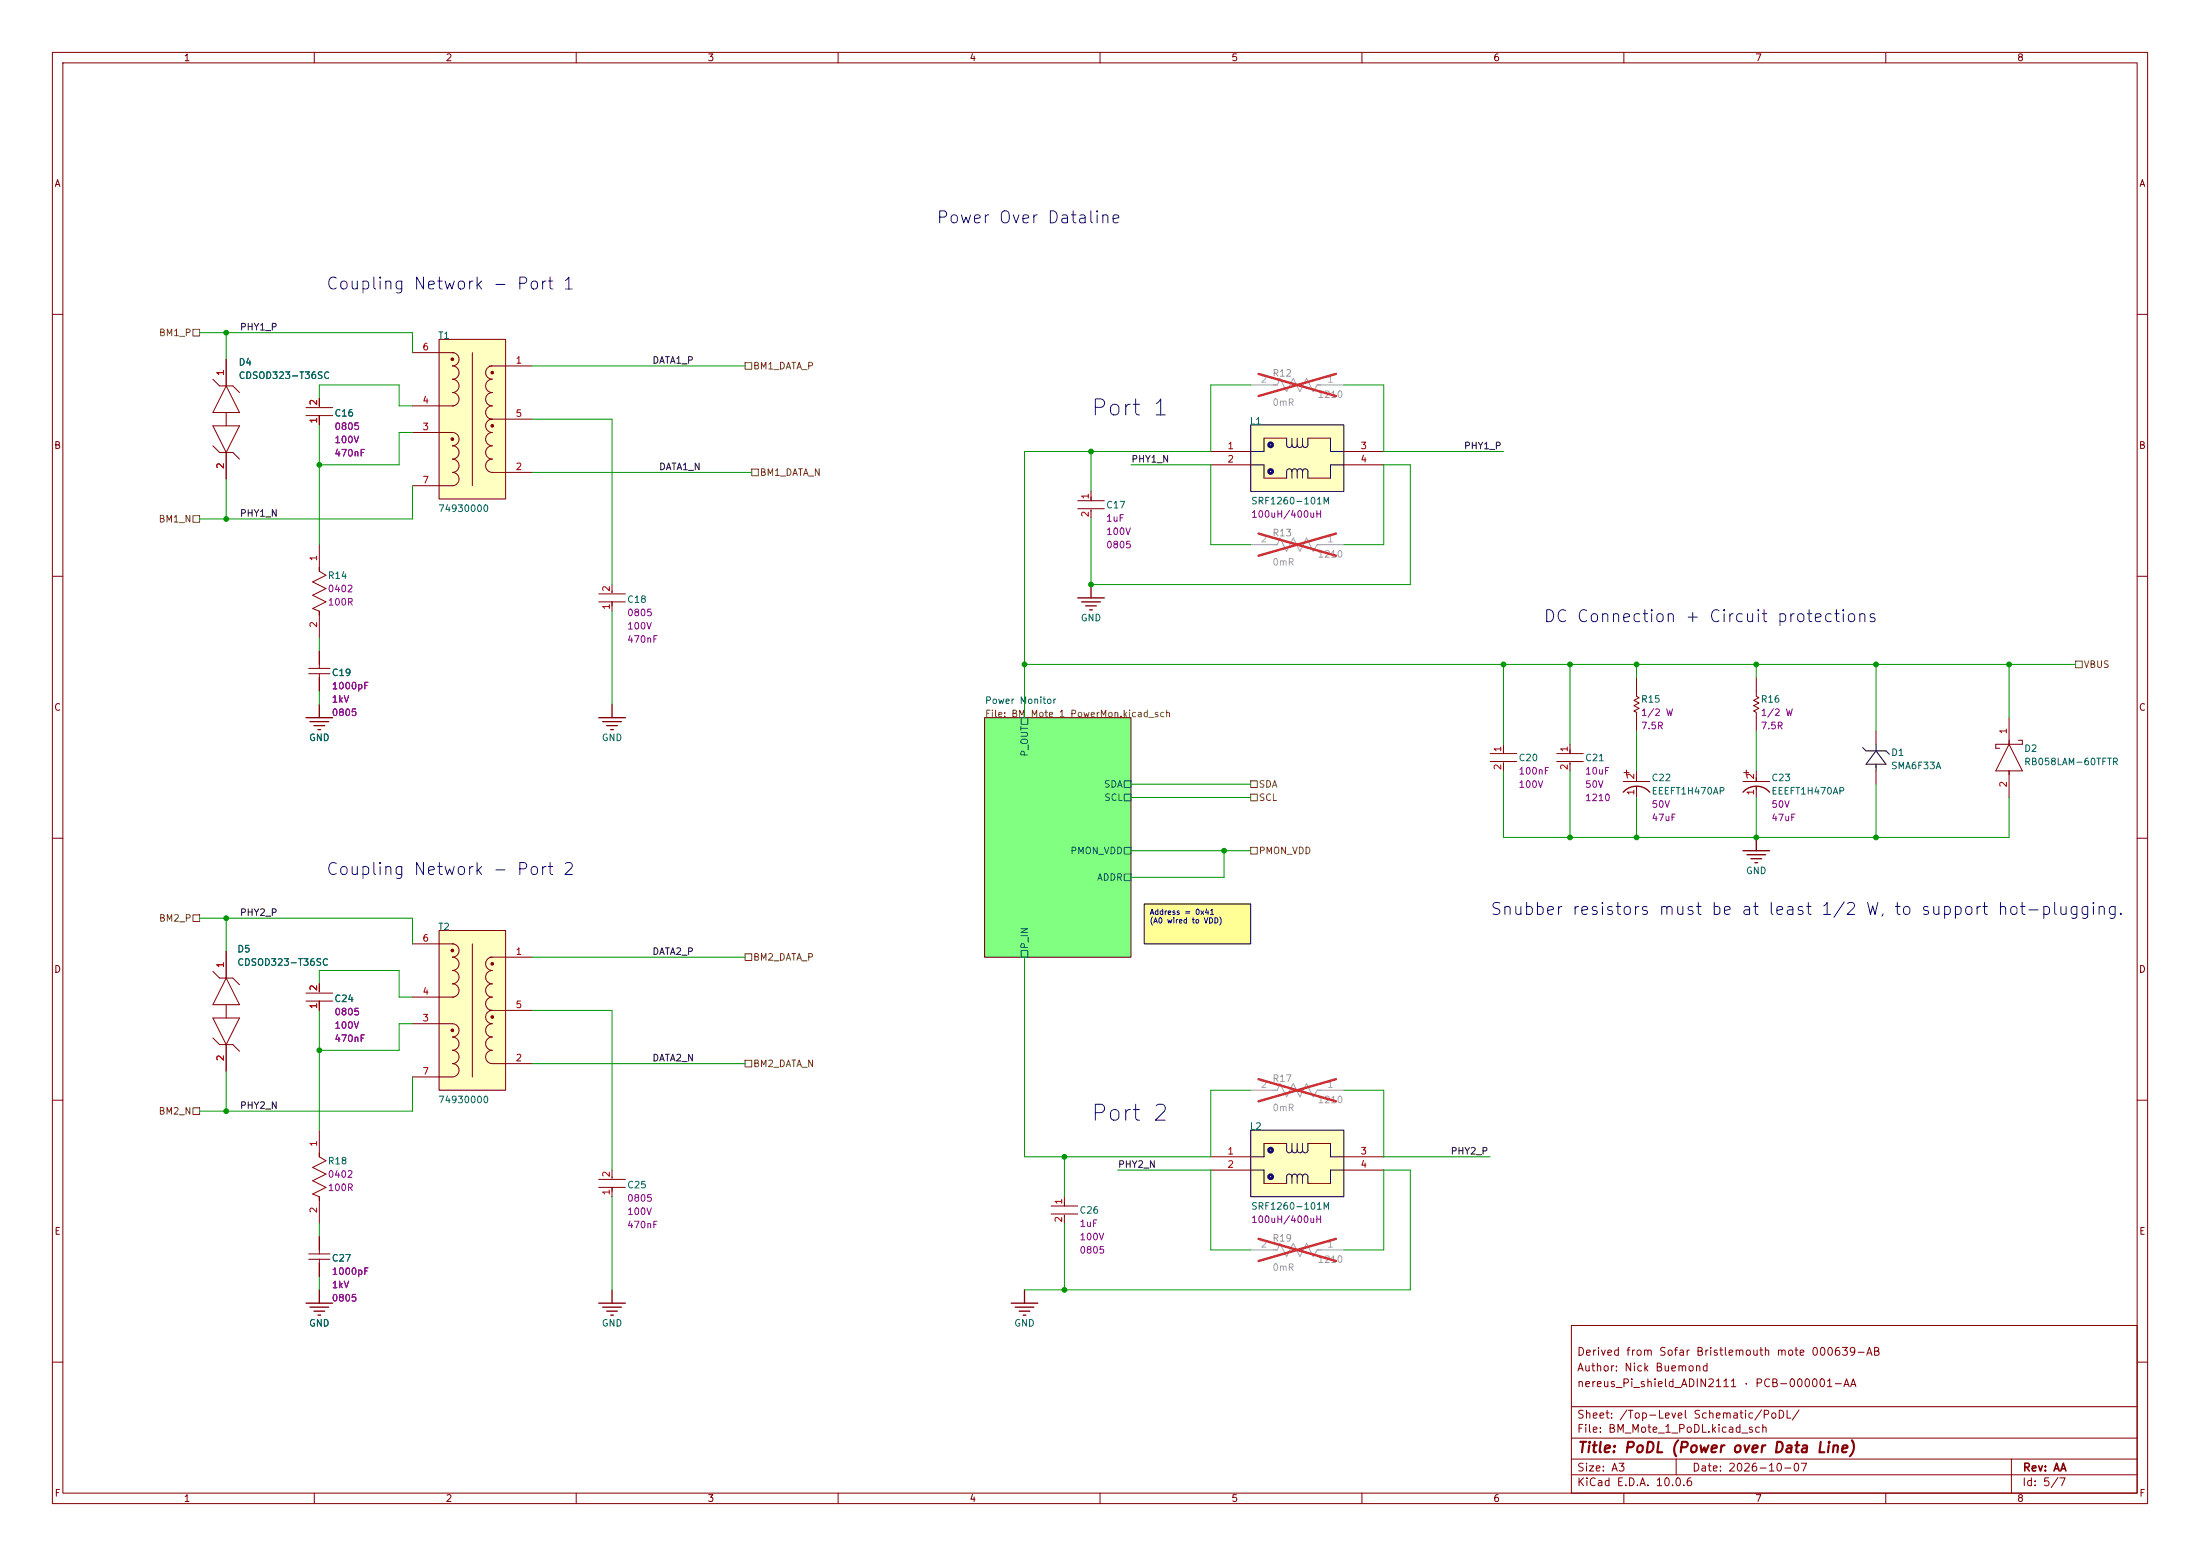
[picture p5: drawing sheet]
<svg xmlns="http://www.w3.org/2000/svg" width="420mm" height="297mm" viewBox="0 0 420 297" stroke-linecap="round" stroke-linejoin="round" font-family="sans-serif">
<g fill="none" stroke="#840000" stroke-width=".19">
<path d="M10 10h400v277h-400zM12 12h396v273h-396zM60 10v2M110 10v2M160 10v2M210 10v2M260 10v2M310 10v2M360 10v2M10 60h2M408 60h2M10 110h2"/>
<path d="M408 110h2M10 160h2M408 160h2M10 210h2M408 210h2M300 253h108v32h-108zM10 260h2M300 278.5h108M300 274.5h108M300 268.5h108M320 278.5v3M384 278.5v6.5"/>
<path d="M408 260h2M60 285v2M110 285v2M160 285v2M210 285v2M260 285v2M300 281.5h108M310 285v2M360 285v2"/>
</g>
<path d="M188 137h27.9v45.7h-27.9z" fill="#80ff80" stroke="#80ff80" stroke-width=".19"/>
<path d="M218.4 172.5h20.4v7.7h-20.4z" fill="#ffff96"/>
<path d="M188 137h27.9v45.7h-27.9z" fill="none" stroke="#800000" stroke-width=".19"/>
<path d="M194.9 137h1.3v1.3h-1.3zM214.6 149h1.3v1.3h-1.3zM214.6 151.6h1.3v1.3h-1.3zM214.6 161.7h1.3v1.3h-1.3zM214.6 166.8h1.3v1.3h-1.3zM194.9 181.4h1.3v1.3h-1.3z" fill="none" stroke="#006464" stroke-width=".19"/>
<g fill="none" stroke="#840000" stroke-width=".19">
<path d="M205.7 95.6h5.1M205.7 97.1h5.1M208.3 93.8v1.8M208.3 97.4v1.5M58.9 127.6h4.1M58.9 128.6h4.1M61 124.3v3.3M61 128.6v3.3M335.3 129.4v3.5l.5 .3-1 .5 1 .5-1 .5 1 .5-1 .5 .5 .3v3.5M383.5 137v5.1M297.2 143.8h5.1M297.2 145.4h5.1"/>
<path d="M299.7 142.1v1.7M299.7 145.6v1.5M309.9 149.2h5.1M312.4 147.1v2.1M312.4 150.2v2M332.7 149.2h5.1M335.3 147.1v2.1M335.3 150.2v2M383.5 142.1l2.6 5h-5.1zM383.5 147.1v5.1M385.3 141.3h.8v.8h-5.1v.7h.8M40.6 194.3h5.1l-2.5 5.1z"/>
<path d="M40.6 198.1l1.3 1.3h2.5l1.3 1.3M40.6 185.4l1.3 1.3h2.5l1.3 1.3M43.2 186.7l2.5 5.1h-5.1zM43.2 181.6v5.1M43.2 191.8v2.5M43.2 199.4v5.1"/>
</g>
<path d="M238.8 104h5l.5-1.3 1.3 2.5 1.3-2.5 1.3 2.5 1.2-2.5 1.3 2.5 .8-1.2h5" fill="none" stroke="#a1a1a1" stroke-width=".19"/>
<path d="M240.3 101.8l14.7 4.3M255 101.8l-14.7 4.3" fill="none" stroke="#e12e31" stroke-width=".46"/>
<path d="M114.3 137h5.1M115.1 137.7h3.5M115.8 138.5h2.1M116.6 139.3h.5M116.8 134.4v2.6M309.9 151.2a3.4 3.4 0 0 1 5.1 0M332.7 151.2a3.4 3.4 0 0 1 5.1 0" fill="none" stroke="#840000" stroke-width=".25"/>
<path d="M83.8 177.6h12.7v30.5h-12.7z" fill="#ffffc2"/>
<g fill="none" stroke="#840000" stroke-width=".19">
<path d="M40.6 72.4l1.3 1.3h2.5l1.3 1.2M43.2 73.7l2.5 5h-5.1zM43.2 68.6v5.1M43.2 78.7v2.6M40.6 81.3h5.1l-2.5 5.1zM40.6 85.1l1.3 1.3h2.5l1.3 1.2M43.2 86.4v5M58.4 189.6h5.1M58.4 191.1h5.1M61 187.8v1.5M61 191.1v1.8M78.7 195.4h7.7a1.27 1.27 0 0 1 1.2 1.3 1.27 1.27 0 0 1-1.2 1.2 1.27 1.27 0 0 1 1.2 1.3 1.27 1.27 0 0 1-1.2 1.3 1.27 1.27 0 0 1 1.2 1.2 1.27 1.27 0 0 1-1.2 1.3 1.27 1.27 0 0 1 1.2 1.3 1.27 1.27 0 0 1-1.2 1.3h-7.7"/>
<path d="M78.7 180.2h7.9M78.7 190.3h7.9M86.4 180.2a1.27 1.27 0 0 1 1.2 1.2 1.27 1.27 0 0 1-1.2 1.3 1.27 1.27 0 0 1 1.2 1.3 1.27 1.27 0 0 1-1.2 1.2 1.27 1.27 0 0 1 1.2 1.3 1.27 1.27 0 0 1-1.2 1.3M86.4 187.8a1.27 1.27 0 0 1 1.2 1.3 1.27 1.27 0 0 1-1.2 1.2M90.2 180.2v25.4M93.5 182.7h8.1M93.5 192.9h8.1M94 182.7a1.27 1.27 0 0 0-1.3 1.3 1.27 1.27 0 0 0 1.3 1.2 1.27 1.27 0 0 0-1.3 1.3 1.27 1.27 0 0 0 1.3 1.3M94 187.8a1.27 1.27 0 0 0-1.3 1.3 1.27 1.27 0 0 0 1.3 1.2 1.27 1.27 0 0 0-1.3 1.3 1.27 1.27 0 0 0 1.3 1.3 1.27 1.27 0 0 0-1.3 1.2 1.27 1.27 0 0 0 1.3 1.3 1.27 1.27 0 0 0-1.3 1.3 1.27 1.27 0 0 0 1.3 1.2 1.27 1.27 0 0 0-1.3 1.3 1.27 1.27 0 0 0 1.3 1.3 1.27 1.27 0 0 0-1.3 1.3 1.27 1.27 0 0 0 1.3 1.2h7.6"/>
</g>
<g fill="#840000" stroke="#840000" stroke-width=".19">
<circle cx="86.4" cy="181.4" r=".25"/>
<circle cx="86.4" cy="196.7" r=".25"/>
<circle cx="94" cy="184" r=".25"/>
<circle cx="94" cy="194.1" r=".25"/>
</g>
<path d="M83.8 177.6h12.7v30.5h-12.7z" fill="none" stroke="#800000" stroke-width=".19"/>
<path d="M205.7 114.1h5.1M206.5 114.9h3.6M207.3 115.6h2M208 116.4h.5M208.3 111.6v2.5M335.3 159.8v2.6M332.7 162.4h5.1M333.5 163.1h3.6M334.3 163.9h2M335 164.7h.5" fill="none" stroke="#840000" stroke-width=".25"/>
<path d="M83.8 64.8h12.7v30.5h-12.7z" fill="#ffffc2"/>
<g fill="none" stroke="#840000" stroke-width=".19">
<path d="M78.7 67.3h7.9M78.7 77.5h7.9M86.4 67.3a1.27 1.27 0 0 1 1.2 1.3 1.27 1.27 0 0 1-1.2 1.3 1.27 1.27 0 0 1 1.2 1.2 1.27 1.27 0 0 1-1.2 1.3 1.27 1.27 0 0 1 1.2 1.3 1.27 1.27 0 0 1-1.2 1.2 1.27 1.27 0 0 1 1.2 1.3 1.27 1.27 0 0 1-1.2 1.3M90.2 67.3v25.4M93.5 69.9h8.1M94 69.9a1.27 1.27 0 0 0-1.3 1.2 1.27 1.27 0 0 0 1.3 1.3 1.27 1.27 0 0 0-1.3 1.3 1.27 1.27 0 0 0 1.3 1.2 1.27 1.27 0 0 0-1.3 1.3 1.27 1.27 0 0 0 1.3 1.3 1.27 1.27 0 0 0-1.3 1.2 1.27 1.27 0 0 0 1.3 1.3 1.27 1.27 0 0 0-1.3 1.3 1.27 1.27 0 0 0 1.3 1.3 1.27 1.27 0 0 0-1.3 1.2 1.27 1.27 0 0 0 1.3 1.3 1.27 1.27 0 0 0-1.3 1.3 1.27 1.27 0 0 0 1.3 1.2 1.27 1.27 0 0 0-1.3 1.3 1.27 1.27 0 0 0 1.3 1.3h7.6M78.7 82.6h7.7a1.27 1.27 0 0 1 1.2 1.2 1.27 1.27 0 0 1-1.2 1.3 1.27 1.27 0 0 1 1.2 1.3 1.27 1.27 0 0 1-1.2 1.2 1.27 1.27 0 0 1 1.2 1.3 1.27 1.27 0 0 1-1.2 1.3 1.27 1.27 0 0 1 1.2 1.2 1.27 1.27 0 0 1-1.2 1.3h-7.7M93.5 80h8.1M114.3 113.4h5.1M114.3 114.9h5.1M116.8 111.6v1.5M116.8 114.9v1.8"/>
<path d="M358.1 139.5v2.6M358.1 147.1v2.6"/>
</g>
<g fill="#840000" stroke="#840000" stroke-width=".19">
<circle cx="86.4" cy="68.6" r=".25"/>
<circle cx="86.4" cy="83.8" r=".25"/>
<circle cx="94" cy="71.1" r=".25"/>
<circle cx="94" cy="81.3" r=".25"/>
</g>
<path d="M83.8 64.8h12.7v30.5h-12.7z" fill="none" stroke="#800000" stroke-width=".19"/>
<path d="M238.8 238.6h5l.5-1.3 1.3 2.6 1.3-2.6 1.3 2.6 1.2-2.6 1.3 2.6 .8-1.3h5" fill="none" stroke="#a1a1a1" stroke-width=".19"/>
<path d="M240.3 236.5l14.7 4.2M255 236.5l-14.7 4.2" fill="none" stroke="#e12e31" stroke-width=".46"/>
<path d="M355.6 142.7l.6 .6h3.8l.7 .7M358.1 143.3l1.9 2.6h-3.8zM358.1 142.1v1.2M358.1 145.9v1.2" fill="none" stroke="#000" stroke-width=".19"/>
<path d="M238.8 215.7h17.7v12.7h-17.7z" fill="#ffffc2"/>
<g fill="none" stroke="#000" stroke-width=".19">
<path d="M238.8 215.7h17.7v12.7h-17.7zM241.3 218.3v2.5h-2.5M245.6 218.3v1.3l.1 .3 .6 .1 .3-.5M246.6 219.5l.2 .4 .3 .1 .4-.1 .1-.4M246.6 218.3v1.2M247.6 219.5l.2 .4 .4 .1 .3-.1 .2-.4M247.6 218.3v1.2M248.7 218.3v1.2M249.7 218.3v1.3l-.1 .3-.6 .1-.3-.5M254 218.3v2.5h2.5M238.8 223.3h2.5v2.6M246.6 224.6l-.3-.5-.6 .2-.1 .3v1.3"/>
<path d="M246.6 224.6l.2-.3 .3-.2 .4 .2 .1 .3M246.6 224.6v1.3M247.6 224.6l.2-.3 .4-.2 .3 .2 .2 .3M247.6 224.6v1.3M248.7 224.6l.3-.5 .6 .2 .1 .3v1.3M248.7 224.6v1.3M256.5 223.3h-2.5v2.6"/>
</g>
<g fill="none" stroke="#840000" stroke-width=".19">
<path d="M58.4 77.8h5.1M58.4 79.3h5.1M61 76v1.5M61 79.3v1.8M61 104v5l1.2 .8-2.5 1.3 2.5 1.2-2.5 1.3 2.5 1.3-2.5 1.3 1.3 .5v5M312.4 129.4v3.5l.5 .3-1 .5 1 .5-1 .5 1 .5-1 .5 .5 .3v3.5M284.5 143.8h5.1M284.5 145.4h5.1M287 142.1v1.7M287 145.6v1.5M61 215.7v5.1l1.2 .8-2.5 1.2 2.5 1.3-2.5 1.3 2.5 1.2-2.5 1.3 1.3 .5v5.1M241.3 218.3h4.3"/>
<path d="M249.7 218.3h4.3M58.9 239.3h4.1M61 236v3.3M114.3 225.1h5.1M114.3 226.6h5.1M116.8 223.3v1.6M116.8 226.6v1.8M200.7 230.2h5M200.7 231.7h5M203.2 228.4v1.8M203.2 232v1.5M231.1 220.8h7.7"/>
<path d="M231.1 223.3h7.7M241.3 225.9h4.3M249.7 225.9h4.3M256.5 220.8h7.7M256.5 223.3h7.7M58.9 240.4h4.1M61 240.4v3.3"/>
</g>
<g fill="none" stroke="#000" stroke-width=".51">
<circle cx="242.6" cy="219.5" r=".39"/>
<circle cx="242.6" cy="224.6" r=".39"/>
</g>
<g fill="none" stroke="#840000" stroke-width=".25">
<path d="M58.4 137h5.1M59.2 137.7h3.5M59.9 138.5h2.1M60.7 139.3h.5M61 134.4v2.6M58.4 248.7h5.1M59.2 249.5h3.5M59.9 250.3h2.1M60.7 251h.5M61 246.2v2.5M114.3 248.7h5.1M115.1 249.5h3.5"/>
<path d="M115.8 250.3h2.1M116.6 251h.5M116.8 246.2v2.5M193 248.7h5.1M193.8 249.5h3.6M194.6 250.3h2M195.3 251h.5M195.6 246.2v2.5"/>
</g>
<path d="M238.8 73.5h5l.5-1.3 1.3 2.6 1.3-2.6 1.3 2.6 1.2-2.6 1.3 2.6 .8-1.3h5M238.8 208.1h5l.5-1.3 1.3 2.6 1.3-2.6 1.3 2.6 1.2-2.6 1.3 2.6 .8-1.3h5" fill="none" stroke="#a1a1a1" stroke-width=".19"/>
<path d="M240.3 71.4l14.7 4.2M255 71.4l-14.7 4.2M240.3 206l14.7 4.2M255 206l-14.7 4.2" fill="none" stroke="#e12e31" stroke-width=".46"/>
<path d="M238.8 81.1h17.7v12.7h-17.7z" fill="#ffffc2"/>
<g fill="none" stroke="#000" stroke-width=".19">
<path d="M238.8 81.1h17.7v12.7h-17.7zM238.8 88.7h2.5v2.6M241.3 83.6v2.6h-2.5M245.6 83.6v1.4l.1 .2 .6 .2 .3-.5M246.6 90l-.3-.5-.6 .2-.1 .2v1.4M246.6 84.9l.2 .4 .3 .1 .4-.1 .1-.4M246.6 90l.2-.4 .3-.1 .4 .1 .1 .4M246.6 83.6v1.3M246.6 90v1.3M247.6 84.9l.2 .4 .4 .1 .3-.1 .2-.4M247.6 90l.2-.4 .4-.1 .3 .1 .2 .4M247.6 83.6v1.3"/>
<path d="M247.6 90v1.3M248.7 90l.3-.5 .6 .2 .1 .2v1.4M248.7 83.6v1.3M248.7 90v1.3M249.7 83.6v1.4l-.1 .2-.6 .2-.3-.5M254 83.6v2.6h2.5M256.5 88.7h-2.5v2.6M218.4 172.5h20.4v7.7h-20.4z"/>
</g>
<g fill="none" stroke="#840000" stroke-width=".19">
<path d="M43.2 68.6v5.1M61 76v1.5M61 79.3v1.8M43.2 86.4v5M231.1 86.2h7.7M231.1 88.7h7.7M241.3 83.6h4.3M241.3 91.3h4.3M249.7 83.6h4.3M249.7 91.3h4.3M256.5 86.2h7.7M256.5 88.7h7.7"/>
<path d="M61 124.3v2.5M61 129.4v2.5M43.2 181.6v5.1M43.2 199.4v5.1M61 187.8v1.5M61 191.1v1.8M61 236v2.6M61 241.1v2.6"/>
</g>
<g fill="none" stroke="#000" stroke-width=".51">
<circle cx="242.6" cy="84.9" r=".39"/>
<circle cx="242.6" cy="90" r=".39"/>
</g>
<path d="M36.8 62.9h1.3v1.2h-1.3zM142.2 69.2h1.3v1.3h-1.3zM36.8 98.4h1.3v1.3h-1.3zM143.5 89.5h1.3v1.3h-1.3zM396.2 126.2h1.3v1.3h-1.3zM238.8 149h1.2v1.3h-1.2zM238.8 151.6h1.2v1.3h-1.2zM36.8 174.6h1.3v1.3h-1.3zM238.8 161.7h1.2v1.3h-1.2zM142.2 182.1h1.3v1.2h-1.3zM36.8 211.5h1.3v1.2h-1.3zM142.2 202.4h1.3v1.3h-1.3z" fill="none" stroke="#725600" stroke-width=".19"/>
<g fill="none" stroke="#009600" stroke-width=".19">
<path d="M38.1 63.5h40.6v3.8M43.2 63.5v5.1M61 76v-2.5h15.2v4h2.5M101.6 69.9h40.6M238.8 73.5h-7.7v12.7h-35.5v50.8M256.5 73.5h7.7v12.7h22.8M43.2 91.4v7.7M61 81.1v22.9M78.7 92.7v6.4h-40.6M78.7 82.6h-2.5v6.1h-15.2M101.6 80h15.2v31.6M101.6 90.2h41.9"/>
<path d="M208.3 98.9v12.7h60.9v-22.9h-5v15.3h-7.7M208.3 86.2v7.6M215.9 88.7h15.2v15.3h7.7M116.8 116.7v17.7M61 121.7v2.6M61 131.9v2.5M195.6 126.8h200.6M287 126.8v15.3M299.7 126.8v15.3M312.4 126.8v2.6M312.4 139.5v7.6M335.3 126.8v2.6"/>
<path d="M335.3 139.5v7.6M358.1 126.8v12.7M383.5 126.8v10.2M215.9 152.2h22.9M215.9 149.7h22.9M287 147.1v12.7h96.5v-7.6M299.7 147.1v12.7M312.4 152.2v7.6M335.3 152.2v7.6M358.1 149.7v10.1M38.1 175.3h40.6v4.9M43.2 175.3v6.3"/>
<path d="M215.9 162.4h22.9M233.7 162.4v5.1h-17.8M61 187.8v-2.6h15.2v5.1h2.5M61 192.9v22.8M78.7 195.4h-2.5v5.1h-15.2M101.6 192.9h15.2v30.4M101.6 182.7h40.6M195.6 182.7v38.1h35.5v-12.7h7.7M43.2 204.5v7.6M78.7 205.6v6.5h-40.6M101.6 203h40.6M256.5 208.1h7.7v12.7h20.3"/>
<path d="M61 233.5v2.5M116.8 228.4v17.8M203.2 220.8v7.6M203.2 233.5v12.7M213.4 223.3h17.7v15.3h7.7M256.5 238.6h7.7v-15.3h5v22.9h-73.6M61 243.7v2.5"/>
</g>
<g fill="#009600" stroke="#009600" stroke-width=".19">
<circle cx="335.3" cy="159.8" r=".46"/>
<circle cx="358.1" cy="159.8" r=".46"/>
<circle cx="299.7" cy="159.8" r=".46"/>
<circle cx="312.4" cy="159.8" r=".46"/>
<circle cx="358.1" cy="126.8" r=".46"/>
<circle cx="299.7" cy="126.8" r=".46"/>
<circle cx="287" cy="126.8" r=".46"/>
<circle cx="312.4" cy="126.8" r=".46"/>
<circle cx="335.3" cy="126.8" r=".46"/>
<circle cx="383.5" cy="126.8" r=".46"/>
<circle cx="61" cy="88.7" r=".46"/>
<circle cx="208.3" cy="86.2" r=".46"/>
<circle cx="208.3" cy="111.6" r=".46"/>
<circle cx="43.2" cy="63.5" r=".46"/>
<circle cx="203.2" cy="220.8" r=".46"/>
<circle cx="203.2" cy="246.2" r=".46"/>
<circle cx="195.6" cy="126.8" r=".46"/>
<circle cx="233.7" cy="162.4" r=".46"/>
<circle cx="43.2" cy="175.3" r=".46"/>
<circle cx="43.2" cy="212.1" r=".46"/>
<circle cx="61" cy="200.5" r=".46"/>
<circle cx="43.2" cy="99.1" r=".46"/>
</g>
<g font-size="3" fill="#0000c2">
<text x="208.1" y="80.1">Port 1</text>
<text x="208.1" y="214.7">Port 2</text>
</g>
<g font-size="2.3" fill="#0000c2">
<text x="178.6" y="43.2">Power Over Dataline</text>
<text x="62.1" y="55.9">Coupling Network - Port 1</text>
<text x="294.5" y="119.4">DC Connection + Circuit protections</text>
<text x="62.1" y="167.6">Coupling Network - Port 2</text>
<text x="284.4" y="175.2">Snubber resistors must be at least 1/2 W, to support hot-plugging.</text>
</g>
<text font-size="2" fill="#840000" x="301" y="277.8">Title: PoDL (Power over Data Line)</text>
<g font-size="1.5" fill="#840000">
<text x="300.9" y="262.1">Author: Nick Buemond</text>
<text x="300.9" y="259.1">Derived from Sofar Bristlemouth mote 000639-AB</text>
<text x="300.9" y="265.1">nereus_Pi_shield_ADIN2111 · PCB-000001-AA</text>
<text x="300.9" y="273.8">File: BM_Mote_1_PoDL.kicad_sch</text>
<text x="300.9" y="271.1">Sheet: /Top-Level Schematic/PoDL/</text>
<text x="300.9" y="281.2">Size: A3</text>
<text x="322.9" y="281.2">Date: 2026-10-07</text>
<text x="386" y="281.2">Rev: AA</text>
<text x="300.9" y="284">KiCad E.D.A. 10.0.6</text>
<text x="385.9" y="284">Id: 5/7</text>
</g>
<g font-size="1.3" fill="#840000">
<text x="35" y="12">1</text>
<text x="85" y="12">2</text>
<text x="135" y="12">3</text>
<text x="185" y="12">4</text>
<text x="235" y="12">5</text>
<text x="285" y="12">6</text>
<text x="335" y="12">7</text>
<text x="385" y="12">8</text>
<text x="10.3" y="36">A</text>
<text x="408.3" y="36">A</text>
<text x="10.2" y="86">B</text>
<text x="408.2" y="86">B</text>
<text x="10.2" y="136">C</text>
<text x="408.2" y="136">C</text>
<text x="309.6" y="148.3">+</text>
<text x="332.5" y="148.3">+</text>
<text x="10.2" y="186">D</text>
<text x="408.2" y="186">D</text>
<text x="10.3" y="236">E</text>
<text x="408.3" y="236">E</text>
<text x="10.3" y="286">F</text>
<text x="35" y="287">1</text>
<text x="85" y="287">2</text>
<text x="135" y="287">3</text>
<text x="185" y="287">4</text>
<text x="235" y="287">5</text>
<text x="285" y="287">6</text>
<text x="335" y="287">7</text>
<text x="385" y="287">8</text>
<text x="408.3" y="286">F</text>
</g>
<g font-size="1.3" fill="#725600">
<text x="30.2" y="64.5">BM1_P</text>
<text x="143.7" y="70.8">BM1_DATA_P</text>
<text x="144.9" y="91.1">BM1_DATA_N</text>
<text x="30.2" y="100">BM1_N</text>
<text x="397.7" y="127.8">VBUS</text>
<text x="187.9" y="137.2">File: BM_Mote_1_PowerMon.kicad_sch</text>
<text x="240.2" y="150.6">SDA</text>
<text x="240.2" y="153.2">SCL</text>
<text x="240.2" y="163.3">PMON_VDD</text>
<text x="30.2" y="176.2">BM2_P</text>
<text x="143.7" y="183.7">BM2_DATA_P</text>
<text x="143.7" y="204">BM2_DATA_N</text>
<text x="30.2" y="213.1">BM2_N</text>
</g>
<g font-size="1.3" fill="#0f0f0f">
<text x="45.7" y="63.4">PHY1_P</text>
<text x="124.4" y="69.7">DATA1_P</text>
<text x="215.9" y="88.6">PHY1_N</text>
<text x="279.4" y="86.1">PHY1_P</text>
<text x="125.7" y="90">DATA1_N</text>
<text x="45.7" y="98.9">PHY1_N</text>
<text x="45.7" y="175.1">PHY2_P</text>
<text x="124.4" y="182.6">DATA2_P</text>
<text x="124.4" y="202.9">DATA2_N</text>
<text x="45.7" y="212">PHY2_N</text>
<text x="276.8" y="220.7">PHY2_P</text>
<text x="213.3" y="223.2">PHY2_N</text>
</g>
<g font-size="1.3" fill="#006464">
<text x="83.6" y="65">T1</text>
<text x="45.5" y="70.1">D4</text>
<text x="45.5" y="72.6">CDSOD323-T36SC</text>
<text x="63.7" y="79.8">C16</text>
<text x="238.5" y="81.3">L1</text>
<text x="83.6" y="98">74930000</text>
<text x="211.1" y="97.3">C17</text>
<text x="238.7" y="96.6">SRF1260-101M</text>
<text x="62.5" y="110.8">R14</text>
<text x="119.6" y="115.4">C18</text>
<text x="206.2" y="118.9">GND</text>
<text x="63.2" y="129.3">C19</text>
<text x="187.9" y="134.7">Power Monitor</text>
<text x="313.2" y="134.4">R15</text>
<text x="336" y="134.4">R16</text>
<text x="58.9" y="141.8">GND</text>
<text x="114.8" y="141.8">GND</text>
<text x="386.3" y="143.8">D2</text>
<text x="196.5" y="144.5" transform="rotate(-90 196.5 144.5)">P_OUT</text>
<text x="289.8" y="145.6">C20</text>
<text x="302.5" y="145.6">C21</text>
<text x="315.2" y="149.4">C22</text>
<text x="338.1" y="149.4">C23</text>
<text x="360.9" y="144.6">D1</text>
<text x="360.9" y="147.1">SMA6F33A</text>
<text x="386.3" y="146.4">RB058LAM-60TFTR</text>
<text x="210.6" y="150.6">SDA</text>
<text x="210.7" y="153.2">SCL</text>
<text x="315.2" y="152">EEEFT1H470AP</text>
<text x="338.1" y="152">EEEFT1H470AP</text>
<text x="204.2" y="163.3">PMON_VDD</text>
<text x="333.2" y="167.2">GND</text>
<text x="209.3" y="168.4">ADDR</text>
<text x="83.6" y="177.9">T2</text>
<text x="45.2" y="182.1">D5</text>
<text x="45.2" y="184.6">CDSOD323-T36SC</text>
<text x="196.5" y="181.3" transform="rotate(-90 196.5 181.3)">P_IN</text>
<text x="63.7" y="191.6">C24</text>
<text x="83.6" y="210.9">74930000</text>
<text x="238.5" y="216">L2</text>
<text x="62.5" y="222.6">R18</text>
<text x="119.6" y="227.1">C25</text>
<text x="206" y="232">C26</text>
<text x="238.7" y="231.2">SRF1260-101M</text>
<text x="63.2" y="241.1">C27</text>
<text x="58.9" y="253.5">GND</text>
<text x="114.8" y="253.5">GND</text>
<text x="193.5" y="253.5">GND</text>
</g>
<g font-size="1.3" fill="#a90000">
<text x="43" y="71.9" transform="rotate(-90 43 71.9)">1</text>
<text x="80.5" y="67.2">6</text>
<text x="98.3" y="69.7">1</text>
<text x="60.8" y="77.5" transform="rotate(-90 60.8 77.5)">2</text>
<text x="80.5" y="77.3">4</text>
<text x="60.8" y="80.9" transform="rotate(-90 60.8 80.9)">1</text>
<text x="80.5" y="82.4">3</text>
<text x="98.3" y="79.9">5</text>
<text x="43" y="89.6" transform="rotate(-90 43 89.6)">2</text>
<text x="234.2" y="86">1</text>
<text x="234.2" y="88.6">2</text>
<text x="259.6" y="86">3</text>
<text x="259.6" y="88.6">4</text>
<text x="80.5" y="92.6">7</text>
<text x="98.3" y="90">2</text>
<text x="208.1" y="95.4" transform="rotate(-90 208.1 95.4)">1</text>
<text x="208.1" y="98.9" transform="rotate(-90 208.1 98.9)">2</text>
<text x="60.8" y="107.2" transform="rotate(-90 60.8 107.2)">1</text>
<text x="116.7" y="113.1" transform="rotate(-90 116.7 113.1)">2</text>
<text x="60.8" y="119.9" transform="rotate(-90 60.8 119.9)">2</text>
<text x="116.7" y="116.5" transform="rotate(-90 116.7 116.5)">1</text>
<text x="286.9" y="143.7" transform="rotate(-90 286.9 143.7)">1</text>
<text x="299.6" y="143.7" transform="rotate(-90 299.6 143.7)">1</text>
<text x="383.4" y="140.3" transform="rotate(-90 383.4 140.3)">1</text>
<text x="286.9" y="147.1" transform="rotate(-90 286.9 147.1)">2</text>
<text x="299.6" y="147.1" transform="rotate(-90 299.6 147.1)">2</text>
<text x="312.3" y="148.9" transform="rotate(-90 312.3 148.9)">2</text>
<text x="335.1" y="148.9" transform="rotate(-90 335.1 148.9)">2</text>
<text x="312.3" y="151.9" transform="rotate(-90 312.3 151.9)">1</text>
<text x="335.1" y="151.9" transform="rotate(-90 335.1 151.9)">1</text>
<text x="383.4" y="150.4" transform="rotate(-90 383.4 150.4)">2</text>
<text x="43" y="184.9" transform="rotate(-90 43 184.9)">1</text>
<text x="80.5" y="180">6</text>
<text x="98.3" y="182.6">1</text>
<text x="60.8" y="189.3" transform="rotate(-90 60.8 189.3)">2</text>
<text x="80.5" y="190.2">4</text>
<text x="60.8" y="192.7" transform="rotate(-90 60.8 192.7)">1</text>
<text x="80.5" y="195.3">3</text>
<text x="98.3" y="192.7">5</text>
<text x="43" y="202.7" transform="rotate(-90 43 202.7)">2</text>
<text x="98.3" y="202.9">2</text>
<text x="80.5" y="205.4">7</text>
<text x="60.8" y="219" transform="rotate(-90 60.8 219)">1</text>
<text x="234.2" y="220.7">1</text>
<text x="259.6" y="220.7">3</text>
<text x="116.7" y="224.8" transform="rotate(-90 116.7 224.8)">2</text>
<text x="234.2" y="223.2">2</text>
<text x="259.6" y="223.2">4</text>
<text x="60.8" y="231.7" transform="rotate(-90 60.8 231.7)">2</text>
<text x="116.7" y="228.3" transform="rotate(-90 116.7 228.3)">1</text>
<text x="203.1" y="233.5" transform="rotate(-90 203.1 233.5)">2</text>
<text x="203.1" y="230" transform="rotate(-90 203.1 230)">1</text>
</g>
<g font-size="1.3" fill="#aaa">
<text x="240.6" y="73.3">2</text>
<text x="253.3" y="73.3">1</text>
<text x="240.6" y="103.8">2</text>
<text x="253.3" y="103.8">1</text>
<text x="240.6" y="208">2</text>
<text x="253.3" y="208">1</text>
<text x="240.6" y="238.4">2</text>
<text x="253.3" y="238.4">1</text>
</g>
<g font-size="1.3" fill="#989898">
<text x="242.8" y="72.2">R12</text>
<text x="242.8" y="102.7">R13</text>
<text x="242.8" y="206.8">R17</text>
<text x="242.8" y="237.3">R19</text>
</g>
<g font-size="1.3" fill="#a1a1a1">
<text x="242.8" y="77.8">0mR</text>
<text x="251.4" y="76.3">1210</text>
<text x="251.4" y="106.7">1210</text>
<text x="242.8" y="108.3">0mR</text>
<text x="242.8" y="212.4">0mR</text>
<text x="251.4" y="210.9">1210</text>
<text x="242.8" y="242.9">0mR</text>
<text x="251.4" y="241.4">1210</text>
</g>
<g font-size="1.3" fill="#840084">
<text x="63.7" y="82.4">0805</text>
<text x="63.7" y="84.9">100V</text>
<text x="63.7" y="87.4">470nF</text>
<text x="211.1" y="99.9">1uF</text>
<text x="238.7" y="99.1">100uH/400uH</text>
<text x="211.1" y="105">0805</text>
<text x="211.1" y="102.4">100V</text>
<text x="62.5" y="113.3">0402</text>
<text x="62.5" y="115.9">100R</text>
<text x="119.6" y="117.9">0805</text>
<text x="119.6" y="120.5">100V</text>
<text x="119.6" y="123">470nF</text>
<text x="63.2" y="131.9">1000pF</text>
<text x="63.2" y="134.4">1kV</text>
<text x="63.2" y="137">0805</text>
<text x="313.2" y="137">1/2 W</text>
<text x="336" y="137">1/2 W</text>
<text x="313.2" y="139.5">7.5R</text>
<text x="336" y="139.5">7.5R</text>
<text x="289.8" y="148.1">100nF</text>
<text x="302.5" y="148.1">10uF</text>
<text x="289.8" y="150.7">100V</text>
<text x="302.5" y="150.7">50V</text>
<text x="302.5" y="153.2">1210</text>
<text x="315.2" y="154.5">50V</text>
<text x="338.1" y="154.5">50V</text>
<text x="315.2" y="157">47uF</text>
<text x="338.1" y="157">47uF</text>
<text x="63.7" y="194.1">0805</text>
<text x="63.7" y="196.7">100V</text>
<text x="63.7" y="199.2">470nF</text>
<text x="62.5" y="225.1">0402</text>
<text x="62.5" y="227.6">100R</text>
<text x="119.6" y="229.7">0805</text>
<text x="119.6" y="232.2">100V</text>
<text x="238.7" y="233.7">100uH/400uH</text>
<text x="119.6" y="234.8">470nF</text>
<text x="206" y="234.5">1uF</text>
<text x="206" y="239.6">0805</text>
<text x="206" y="237">100V</text>
<text x="63.2" y="243.6">1000pF</text>
<text x="63.2" y="246.2">1kV</text>
<text x="63.2" y="248.7">0805</text>
</g>
<g font-size="1" fill="#0000c2">
<text x="219.4" y="174.9">Address = 0x41</text>
<text x="219.4" y="176.5">(A0 wired to VDD)</text>
</g>
</svg>
